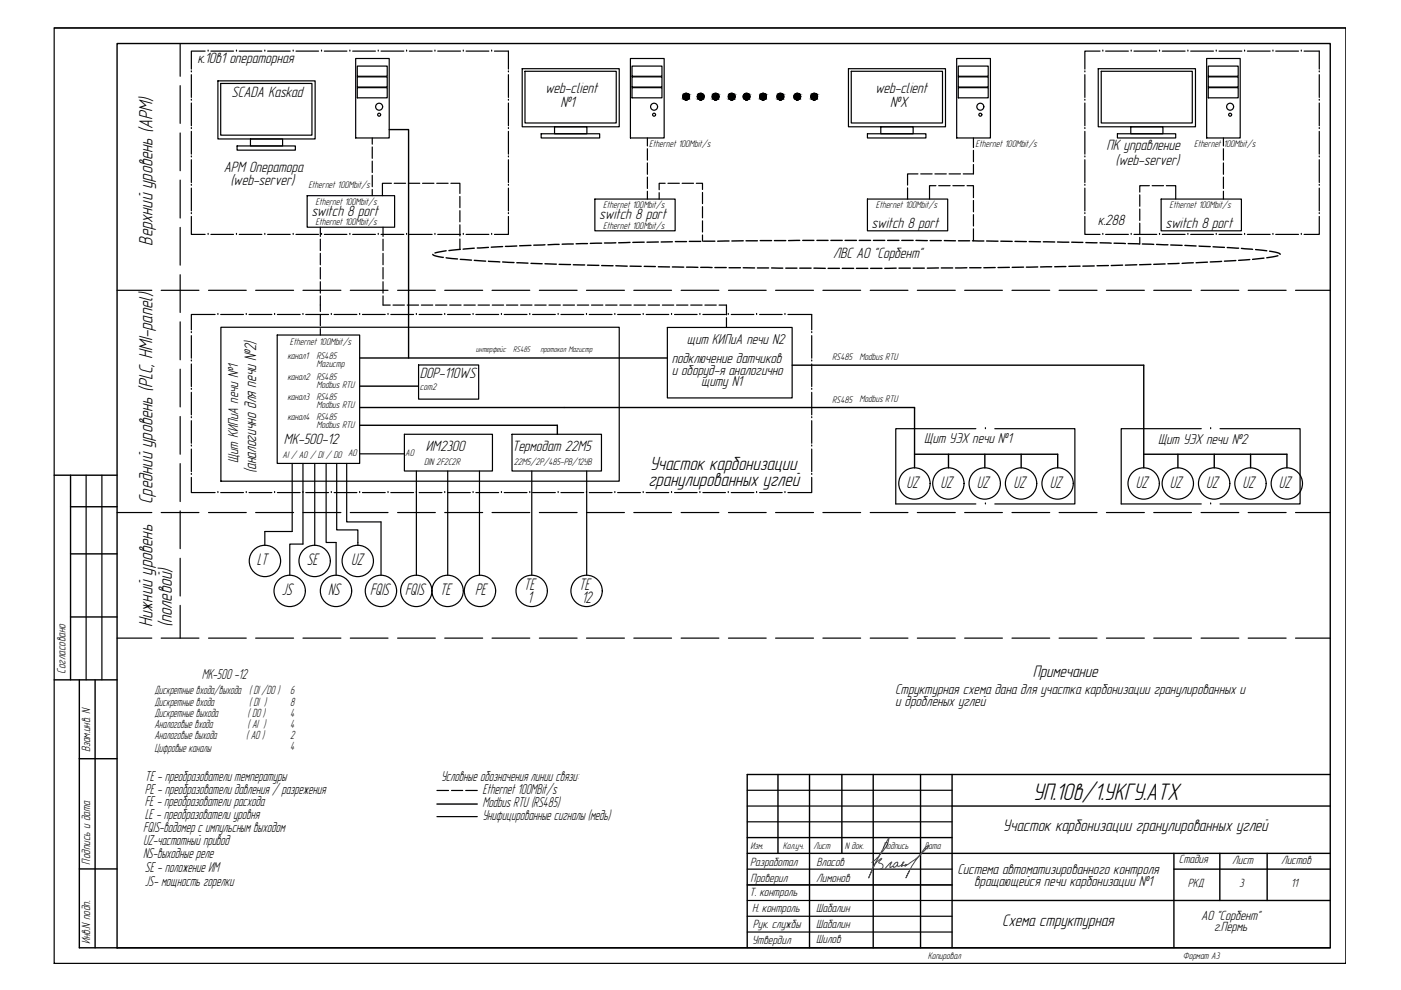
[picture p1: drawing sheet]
<svg xmlns="http://www.w3.org/2000/svg" width="297mm" height="210mm" viewBox="0 0 297 210" stroke-linecap="round" stroke-linejoin="round" font-family="sans-serif">
<!-- layer: 0 -->
<g fill="none" stroke="#000" stroke-width=".25">
<path d="M11.5 5.9h273.8v198.4h-273.8zM11.5 5.9h273.8M46.8 69.4h84.5v32.6h-84.5zM141.5 69.4h26.5v15h-26.5zM69.1 98.3v16.7h2.2M71.4 98.3v14.1h4.5v2.6M73.5 98.3v12.4h7.3M76.3 96.2h9.4M206.9 90.9h-17v15.9h17M208.9 90.9h.1M210.9 90.9h17v15.9h-17M254.7 90.9h-17v15.9h17"/>
<path d="M256.7 90.9h.1M258.7 90.9h16.9v15.9h-16.9M18.3 100.8v43.3M21.6 100.8v43.3M208.9 106.8h.1M256.7 106.8h.1M158.4 167.6h43.5M158.4 174.2h43.5M158.4 170.9h43.5M158.4 197.6h43.5M158.4 194.3h43.5M158.4 187.6h43.5"/>
<path d="M158.4 190.9h43.5M158.4 184.3h43.5"/>
<circle cx="145.5" cy="20.5" r=".7"/>
<circle cx="148.5" cy="20.5" r=".7"/>
<circle cx="151.7" cy="20.5" r=".7"/>
<circle cx="155.1" cy="20.5" r=".7"/>
<circle cx="158.3" cy="20.5" r=".7"/>
<circle cx="161.8" cy="20.5" r=".7"/>
<circle cx="165.4" cy="20.5" r=".7"/>
<circle cx="169" cy="20.5" r=".7"/>
<circle cx="172.6" cy="20.5" r=".7"/>
</g>
<g fill="none" stroke="#000" stroke-width=".3">
<path d="M24.8 9.2h257.2v191.8h-257.2zM82.5 27.5h4.1v48.4M76.3 75.9h65.2M168 77.4h74.5M193.9 86.4v.1M193.9 96.3h30.4M242.5 96.3h30.4M11.5 100.8h13.3M15 100.8v43.3M15 107.4h9.8M15 117.4h9.8M15 130.8h9.8"/>
<path d="M11.5 144.1h13.3M16.8 144.1v56.9h265.2M20.2 144.1v56.9M16.8 160.9h8M158.4 177.6h43.5M164.9 164.2v16.7M171.6 164.2v36.8M178.5 164.2v16.7M185.1 164.2v36.8M195.2 164.2v36.8M201.9 164.2v36.8M201.9 170.9h80.1"/>
<path d="M282 164.2h-123.6v36.7M16.8 184.2h8M158.4 180.9h123.6M201.9 190.9h80.1M248.9 180.9v20M248.9 184.3h33.1M258.6 180.9v10M268.7 180.9v10"/>
</g>
<g fill="none" stroke="#000" stroke-width=".25">
<path d="M38.2 9.2v7M38.2 18.2v8M40.6 15.2h.1M40.6 15.8v4.9M43.5 10.8h-2.9v3.8M44.1 10.8h.1M44.7 10.8h4.8M46.2 17.1h20.6v12.4h-20.6zM46.8 17.7h19.3v11h-19.3zM50.1 10.8h.1M50.7 10.8h4.8M56.1 10.8h.1"/>
<path d="M56.7 10.8h4.8M62.2 10.8h.1M62.8 10.8h4.7M68.2 10.8h.1M68.8 10.8h4.7M74.2 10.8h.1M74.8 10.8h4.8M75.4 12.4h7.1v16.9h-7.1zM75.7 14h6.4v2.2h-6.4zM75.7 16.3h6.4v2.2h-6.4zM75.7 18.6h6.4v2.1h-6.4zM80.2 10.8h.1"/>
<path d="M80.8 10.8h4.8M86.2 10.8h.1M86.8 10.8h4.8M92.2 10.8h.1M92.8 10.8h4.8M98.2 10.8h.1M98.8 10.8h4.8M104.2 10.8h.1M104.8 10.8h3v3.8M107.8 15.2h.1M107.8 15.8v4.9M110.7 14.6h20.6v12.3h-20.6z"/>
<path d="M111.3 15.1h19.4v11h-19.4zM133.7 12.4h7.1v16.9h-7.1zM134 14h6.3v2.2h-6.3zM134 16.3h6.3v2.2h-6.3zM134 18.6h6.3v2.1h-6.3zM179.9 14.6h20.6v12.3h-20.6zM180.5 15.1h19.3v11h-19.3zM202.8 12.4h7.2v16.9h-7.2zM203.2 14h6.3v2.2h-6.3zM203.2 16.3h6.3v2.2h-6.3zM203.2 18.6h6.3v2.1h-6.3zM230 15.2h.1"/>
<path d="M230 15.8v4.9M232.8 14.6h20.7v12.3h-20.7zM233.2 10.8h-3.2v3.8M233.5 15.1h19.3v11h-19.3zM233.8 10.8h.1M234.4 10.8h4.8M239.8 10.8h.1M240.4 10.8h4.9M245.8 10.8h.1M246.4 10.8h4.9M251.9 10.8h.1M252.4 10.8h4.9"/>
<path d="M255.8 12.4h7.1v16.9h-7.1zM256.2 14h6.3v2.2h-6.3zM256.2 16.3h6.3v2.2h-6.3zM256.2 18.6h6.3v2.1h-6.3zM257.9 10.8h.1M258.5 10.8h4.8M263.9 10.8h.1M264.5 10.8h4.8M269.9 10.8h.1M270.5 10.8h4.8M275.9 10.8h.1M276.5 10.8h3.2v3.8"/>
<path d="M279.7 15.2h.1M279.7 15.8v4.9M38.2 28.2v8M38.2 38.2v8M40.6 39.3h.1M40.6 33.3h.1M40.6 27.3h.1M40.6 21.3h.1M40.6 21.8v4.9M40.6 27.9v4.8M40.6 33.9v4.8M40.6 39.9v4.8"/>
<path d="M50.3 30.9h12.3v.9h-12.3zM53.1 29.5h6.8v1.4h-6.8zM78.9 29.3v1.3M78.9 31.2v2.4M78.9 34.2v2.4M78.9 37.2v2.4M83 38.9h-1.9v2.6M83.6 38.9h2.4M86.6 38.9h2.4M89.6 38.9h2.4M92.6 38.9h2.4M95.6 38.9h1.9v2.1"/>
<path d="M107.8 21.3h.1M107.8 27.3h.1M107.8 33.3h.1M107.8 39.3h.1M107.8 21.8v4.9M107.8 27.9v4.8M107.8 33.9v4.8M107.8 39.9v4.8M114.7 28.4h12.4v.9h-12.4zM117.6 26.9h6.8v1.5h-6.8zM137.3 29.3v1.6M137.3 31.5v2.5"/>
<path d="M137.3 34.5v2.5M137.3 37.5v2.5M141 38.9h-1.2v1.3M141.6 38.9h2.4M144.6 38.9h2.4M147.6 38.9h1.3v1.3M183.9 28.4h12.4v.9h-12.4zM186.7 26.9h6.9v1.5h-6.9zM192.4 39.8v2.4M194.6 36.9h-2.2v2.3M195.2 36.9h2.4M198.2 36.9h2.4"/>
<path d="M198.4 39.4h-1.3v2.8M199 39.4h2.4M201.2 36.9h2.4M202 39.4h2.4M205 39.4h1.4v2.5M206.4 29.3v2M206.4 31.9v2.4M206.4 34.9v2h-2.2M230 39.3h.1M230 33.3h.1M230 27.3h.1M230 21.3h.1"/>
<path d="M230 21.8v4.9M230 27.9v4.8M230 33.9v4.8M230 39.9v4.8M236.9 28.4h12.4v.9h-12.4zM239.7 26.9h6.9v1.5h-6.9zM243.7 39.4h-2v1.3M244.3 39.4h2.4M247.3 39.4h2v2.8M259.4 29.3v1.6M259.4 31.5v2.5M259.4 34.5v2.5"/>
<path d="M259.4 37.5v2.5M279.7 21.3h.1M279.7 27.3h.1M279.7 33.3h.1M279.7 39.3h.1M279.7 21.8v4.9M279.7 27.9v4.8M279.7 33.9v4.8M279.7 39.9v4.8M38.2 48.2v8M38.2 58.3v8M40.6 45.9v3.8h2.9"/>
<path d="M40.6 45.3h.1M44.1 49.7h.1M44.7 49.7h4.8M50.1 49.7h.1M50.7 49.7h4.8M56.1 49.7h.1M56.7 49.7h4.8M62.2 49.7h.1M62.8 49.7h4.7M65.1 41.5h18.6v6.7h-18.6zM67.9 48.2v1.9M67.9 50.7v2.4"/>
<path d="M67.9 53.7v2.4M67.9 56.7v2.4M67.9 59.7v2.4M68.2 49.7h.1M68.8 49.7h4.7M74.2 49.7h.1M74.8 49.7h4.8M78.9 40.2v1.3M80.2 49.7h.1M80.8 49.7h4.8M81.2 48.2v1.9M81.2 50.7v2.4"/>
<path d="M81.2 53.7v2.4M81.2 56.7v2.4M81.2 59.7v2.4M86.2 49.7h.1M86.8 49.7h4.8M92.2 49.7h.1M92.8 49.7h4.8M97.5 41.7v2.3M97.5 44.7v2.3M97.5 47.7v2.3M97.5 50.7v2.2M98.2 49.7h.1"/>
<path d="M98.8 49.7h4.8M104.2 49.7h.1M107.8 45.3h.1M107.8 45.9v3.8h-3M126.1 42.2h17v6.7h-17zM137.3 40.6v1.6M139.8 40.9v1.3M148.9 40.8v2.4M148.9 43.8v2.4M148.9 46.8v2.4M148.9 49.8v1.3M183.9 42.2h17v6.7h-17z"/>
<path d="M206.4 42.5v2.4M206.4 45.5v2.4M206.4 48.5v2.6M230 45.9v3.8h3.2M230 45.3h.1M233.8 49.7h.1M234.4 49.7h4.8M239.8 49.7h.1M240.4 49.7h4.9M241.7 41.3v2.4M241.7 44.3v2.4M241.7 47.3v2.4"/>
<path d="M241.7 50.3v1.4M245.8 49.7h.1M246.2 42.2h17v6.7h-17zM246.4 49.7h4.9M251.9 49.7h.1M252.4 49.7h4.9M257.9 49.7h.1M258.5 49.7h4.8M259.4 40.6v1.6M263.9 49.7h.1M264.5 49.7h4.8M269.9 49.7h.1"/>
<path d="M270.5 49.7h4.8M275.9 49.7h.1M279.7 45.3h.1M279.7 45.9v3.8h-3.2M24.8 61.6h7.4M34.2 61.6h8M38.2 68.2v8.1M38.2 78.3v8M40.6 76.5h.1M40.6 70.5h.1M40.6 71.2v4.7M40.6 77.2v4.8"/>
<path d="M44.2 61.6h8M45.6 66.7h-5v3.2M46.2 66.7h.1M46.8 66.7h4.8M52.2 66.7h.1M52.8 66.7h4.8M54.2 61.6h8M58.2 66.7h.1M58.8 71h17.5v27.3h-17.5zM58.8 66.7h4.8M64.2 66.7h.1M64.2 61.6h8.1"/>
<path d="M64.8 66.7h4.9M67.9 62.7v3.3M67.9 66.7v2.3M67.9 69.7v1.3M70.2 66.7h.1M70.8 66.7h4.9M74.3 61.6h8M76.3 66.7h.1M76.8 66.7h4.9M81.2 62.7v2h1.5M82.3 66.7h.1M82.9 66.7h4.8"/>
<path d="M83.3 64.7h2.4M84.3 61.6h8M86.3 64.7h2.4M88.3 66.7h.1M88.7 77.4h12.8v7.2h-12.8zM88.9 66.7h4.8M89.3 64.7h2.5M92.3 64.7h2.5M94.3 66.7h.1M94.3 61.6h8M94.9 66.7h4.8M95.3 64.7h2.5"/>
<path d="M98.4 64.7h2.4M100.3 66.7h.1M100.9 66.7h4.8M101.4 64.7h2.4M104.3 61.6h8M104.4 64.7h2.4M106.3 66.7h.1M106.9 66.7h4.8M107.4 64.7h2.4M110.4 64.7h2.4M112.3 66.7h.1M112.9 66.7h4.8"/>
<path d="M113.4 64.7h2.4M114.4 61.6h8M116.4 64.7h2.4M118.3 66.7h.1M118.9 66.7h4.9M119.4 64.7h2.4M122.4 64.7h2.4M124.3 66.7h.1M124.3 61.6h8.1M124.9 66.7h4.9M125.4 64.7h2.4M128.4 64.7h2.4"/>
<path d="M130.4 66.7h.1M131 66.7h4.8M131.4 64.7h2.4M134.4 61.6h8M134.4 64.7h2.4M136.4 66.7h.1M137 66.7h4.8M137.4 64.7h2.4M140.4 64.7h2.4M142.4 66.7h.1M143 66.7h4.8M143.4 64.7h2.5"/>
<path d="M144.4 61.6h8M146.4 64.7h2.5M148.4 66.7h.1M149 66.7h4.8M149.5 64.7h2.4M152.5 64.7h1.5v2.1M154 67.4v2M154.4 66.7h.1M154.4 61.6h8M155 66.7h4.8M160.4 66.7h.1M161.1 66.7h4.7"/>
<path d="M164.4 61.6h8.1M166.4 66.7h.1M167.1 66.7h5v3.2M172.1 70.5h.1M172.1 76.5h.1M172.1 71.2v4.7M172.1 77.2v4.8M174.5 61.6h8M184.5 61.6h8M194.5 61.6h8M204.5 61.6h8M214.6 61.6h8"/>
<path d="M224.6 61.6h8M234.6 61.6h8M244.6 61.6h8M254.6 61.6h8.1M264.6 61.6h8.1M274.7 61.6h7.3M38.2 88.3v8M38.2 98.3v8M40.6 94.6h.1M40.6 88.6h.1M40.6 82.6h.1M40.6 83.2v4.8"/>
<path d="M40.6 89.2v4.8M40.6 95.2v4.8M61.9 98.3v14.4h-5.8v3M64.2 98.3v17.1h-2.8v6.6M66.7 98.3v17.4M85.7 92.1h18.7v7.8h-18.7zM88.3 99.9v22.1M94.9 99.9v22.1M101.7 99.9v22.1M108.6 92.1h18.9v7.8h-18.9zM112.7 99.9v22.1M124.4 99.9v22.1"/>
<path d="M172.1 82.6h.1M172.1 88.6h.1M172.1 94.6h.1M172.1 83.2v4.8M172.1 89.2v4.8M172.1 95.2v4.8M24.8 108.7h7.4M34.2 108.7h8M38.2 108.3v8M38.2 118.4v8M40.6 101.2v3.2h5M40.6 100.6h.1"/>
<path d="M44.2 108.7h8M46.2 104.4h.1M46.8 104.4h4.8M52.2 104.4h.1M52.8 104.4h4.8M54.2 108.7h8M58.2 104.4h.1M58.8 104.4h4.8M64.2 104.4h.1M64.2 108.7h8.1M64.8 104.4h4.9M70.2 104.4h.1"/>
<path d="M70.8 104.4h4.9M71.3 115v7M74.3 108.7h8M75.9 115v.7M76.3 104.4h.1M76.8 104.4h4.9M80.8 110.7v11.3M82.3 104.4h.1M82.9 104.4h4.8M84.3 108.7h8M88.3 104.4h.1M88.9 104.4h4.8"/>
<path d="M94.3 104.4h.1M94.3 108.7h8M94.9 104.4h4.8M100.3 104.4h.1M100.9 104.4h4.8M104.3 108.7h8M106.3 104.4h.1M106.9 104.4h4.8M112.3 104.4h.1M112.9 104.4h4.8M114.4 108.7h8M118.3 104.4h.1"/>
<path d="M118.9 104.4h4.9M124.3 104.4h.1M124.3 108.7h8.1M124.9 104.4h4.9M130.4 104.4h.1M131 104.4h4.8M134.4 108.7h8M136.4 104.4h.1M137 104.4h4.8M142.4 104.4h.1M143 104.4h4.8M144.4 108.7h8"/>
<path d="M148.4 104.4h.1M149 104.4h4.8M154.4 104.4h.1M154.4 108.7h8M155 104.4h4.8M160.4 104.4h.1M161.1 104.4h4.7M164.4 108.7h8.1M166.4 104.4h.1M172.1 100.6h.1M172.1 101.2v3.2h-5M174.5 108.7h8"/>
<path d="M184.5 108.7h8M194.5 108.7h8M204.5 108.7h8M214.6 108.7h8M224.6 108.7h8M234.6 108.7h8M244.6 108.7h8M254.6 108.7h8.1M264.6 108.7h8.1M274.7 108.7h7.3M24.8 135.3h7.4M34.2 135.3h8"/>
<path d="M38.2 128.4v6.9M44.2 135.3h8M54.2 135.3h8M64.2 135.3h8.1M74.3 135.3h8M84.3 135.3h8M94.3 135.3h8M104.3 135.3h8M114.4 135.3h8M124.3 135.3h8.1M134.4 135.3h8M144.4 135.3h8"/>
<path d="M154.4 135.3h8M164.4 135.3h8.1M174.5 135.3h8M184.5 135.3h8M194.5 135.3h8M204.5 135.3h8M214.6 135.3h8M224.6 135.3h8M234.6 135.3h8M244.6 135.3h8M254.6 135.3h8.1M264.6 135.3h8.1"/>
<path d="M274.7 135.3h7.3M92.6 167.6h2.5M92.6 173.1h8.6M95.7 167.6h2.4M98.7 167.6h2.5"/>
<circle cx="80.4" cy="22.6" r=".74"/>
<circle cx="80.4" cy="24.3" r=".32"/>
<circle cx="138.7" cy="22.6" r=".74"/>
<circle cx="138.7" cy="24.3" r=".32"/>
<circle cx="207.8" cy="22.6" r=".74"/>
<circle cx="207.8" cy="24.3" r=".32"/>
<circle cx="260.8" cy="22.6" r=".74"/>
<circle cx="260.8" cy="24.3" r=".32"/>
<circle cx="56.2" cy="118.9" r="3.3"/>
<circle cx="66.7" cy="118.9" r="3.3"/>
<circle cx="75.9" cy="118.9" r="3.3"/>
<circle cx="193.9" cy="102.5" r="3.3"/>
<circle cx="201.1" cy="102.5" r="3.3"/>
<circle cx="208.8" cy="102.5" r="3.3"/>
<circle cx="216.5" cy="102.5" r="3.3"/>
<circle cx="224.2" cy="102.5" r="3.3"/>
<circle cx="242.5" cy="102.5" r="3.3"/>
<circle cx="249.7" cy="102.5" r="3.3"/>
<circle cx="257.4" cy="102.5" r="3.3"/>
<circle cx="265.1" cy="102.5" r="3.3"/>
<circle cx="272.8" cy="102.5" r="3.3"/>
<circle cx="61.4" cy="125.3" r="3.3"/>
<circle cx="71.2" cy="125.3" r="3.3"/>
<circle cx="80.8" cy="125.3" r="3.3"/>
<circle cx="88.3" cy="125.3" r="3.3"/>
<circle cx="94.9" cy="125.3" r="3.3"/>
<circle cx="101.8" cy="125.3" r="3.3"/>
<circle cx="112.7" cy="125.3" r="3.3"/>
<circle cx="124.4" cy="125.3" r="3.3"/>
</g>
<g fill="none" stroke="#000" stroke-width=".3">
<path d="M91.8 53.9l.7 .4 1.5 .3M94.6 54.7l2.4 .2M94.6 53.2l-2.4 .4M97.6 55l2.4 .2M97.6 52.9l-2.4 .2M100.6 55.2l2.4 .2M100.6 52.6l-2.4 .2M103.6 55.4l2.4 .1M103.6 52.5l-2.4 .1M106.6 55.5l2.4 .2M106.6 52.3l-2.4 .1M109.6 55.7l2.3 .1"/>
<path d="M109.6 52.2h-2.4M112.6 52l-2.4 .1M112.6 55.8l2.3 .1M115.5 55.9l2.5 .1M115.5 51.9l-2.3 .1M118.5 56l2.5 .1M118.5 51.8l-2.3 .1M121.6 56.1l2.4 .1M121.6 51.7l-2.4 .1M124.6 56.2l2.4 .1M124.6 51.6l-2.5 .1M127.6 56.3h2.4"/>
<path d="M127.6 51.6h-2.4M130.6 56.3l2.4 .1M130.6 51.5h-2.4M133.6 51.4l-2.4 .1M133.6 56.4l2.3 .1M136.6 51.4h-2.4M136.6 56.5h2.4M139.6 51.3l-2.4 .1M139.6 56.6h2.4M142.6 56.6h2.4M142.6 51.3h-2.4M143.2 51.2h2.4"/>
<path d="M145.6 56.6l2.4 .1M146.1 51.2h2.5M148.6 56.7h2.4M149.2 51.1h2.4M151.6 56.7h2.4M154.6 51.1h-2.4M154.6 56.8h2.4M157.6 51.1h-2.4M157.6 56.8h2.4M158.2 51.1h2.4M160.6 56.8h2.4M161.2 51h2.4"/>
<path d="M163.6 56.8l2.4 .1M164.2 51h2.4M166.6 56.9h2.4M169.6 51h-2.4M169.6 56.9h2.4M170.2 51h2.4M172.6 56.9h2.4M173.2 51h2.4M175.6 56.9h2.4M176.2 51h2.4M178.6 56.9h2.4M179.2 51h2.4"/>
<path d="M181.6 56.9h2.4M182.2 51h2.4M184.6 56.9h2.4M185.2 51h2.4M188.2 51h2.4M190 56.9h-2.4M190.6 56.9h2.4M191.2 51h2.4M193.6 56.9h2.4M194.2 51h2.4M197.2 51h2.4M199 56.8l-2.4 .1"/>
<path d="M199.6 56.8h2.4M200.2 51l2.4 .1M203.2 51.1h2.4M205 56.8h-2.4M205.6 56.8h2.4M206.2 51.1h2.4M209.2 51.1h2.4M211 56.7l-2.4 .1M212.2 51.1l2.4 .1M214 56.7h-2.4M215.2 51.2h2.4M217 56.6l-2.4 .1"/>
<path d="M218.2 51.2l2.4 .1M220 56.6h-2.4M221.2 51.3h2.4M223 56.6h-2.4M224.2 51.3l2.4 .1M226 56.5l-2.4 .1M227.2 51.4h2.4M229 56.4l-2.4 .1M230.2 51.4l2.4 .1M232 56.4h-2.4M233.2 51.5l2.4 .1M235 56.3h-2.4"/>
<path d="M236.2 51.6h2.4M238 56.2l-2.4 .1M239.2 51.6l2.4 .1M241 56.1l-2.4 .1M242.2 51.7l2.4 .1M244 56l-2.4 .1M245.2 51.8l2.4 .1M247 56h-2.4M248.2 51.9l2.4 .1M250 55.8l-2.4 .1M251.2 52l2.4 .2M253 55.7l-2.4 .1"/>
<path d="M254.2 52.2l2.4 .1M256 55.6l-2.4 .1M257.2 52.3l2.4 .2M259 55.4l-2.4 .1M260.2 52.5l2.4 .1M262 55.2l-2.4 .2M263.2 52.7l2.4 .2M265 55l-2.4 .2M266.2 52.9l2.4 .3M268 54.7l-2.4 .3M269.2 53.3l1.2 .2a.98 .98 0 0 1 1 .4M270.9 54.2l-2.3 .5"/>
<path d="M242.5 77.4v21.8M76.3 81.9h12.4M76.3 90.2h41.9v1.9M76.3 86.4h117.6M193.9 86.5v12.7M201.1 96.3v2.9M208.8 96.3v2.9M216.5 96.3v2.9M224.3 96.3v2.9M249.7 96.3v2.9M257.4 96.3v2.9M265.1 96.3v2.9"/>
<path d="M272.9 96.3v2.9M92.6 170.5h8.6"/>
</g>
<!-- layer: 0 -->
<g fill="#000" stroke="#000" stroke-width=".21">
<path d="M145.4 19.8h.3zM145.3 19.8h.4z"/>
<path d="M145.3 19.8l.5 .1zM145.2 19.9h.6z"/>
<path d="M145.2 19.9h.7zM145.2 19.9h.7h-.8z"/>
<path d="M145.1 19.9l.9 .1zM145 20h1z"/>
<path d="M148.5 19.8h.3zM148.4 19.8h.4z"/>
<path d="M148.4 19.8l.5 .1zM148.3 19.9h.6z"/>
<path d="M148.3 19.9h.7zM148.1 19.9h.9z"/>
<path d="M148.1 19.9l1 .1zM148.1 19.9l1 .1h-1z"/>
<path d="M151.7 19.8h.2zM151.5 19.8h.4z"/>
<path d="M151.5 19.8l.5 .1zM151.4 19.9h.6z"/>
<path d="M151.4 19.9h.8zM151.3 19.9h.9z"/>
<path d="M151.3 19.9l.9 .1zM151.2 20h1z"/>
<path d="M155.1 19.8h.2zM155 19.8h.3z"/>
<path d="M155 19.8l.5 .1zM154.8 19.9h.7z"/>
<path d="M154.8 19.9h.7zM154.7 19.9h.8z"/>
<path d="M154.7 19.9l1 .1zM154.7 19.9l1 .1h-1.1z"/>
<path d="M158.2 19.8h.3zM158.1 19.8h.4z"/>
<path d="M158.1 19.8l.5 .1zM158 19.9h.6z"/>
<path d="M158 19.9h.7zM157.9 19.9h.8z"/>
<path d="M157.9 19.9l.9 .1zM157.9 19.9l.9 .1h-1z"/>
<path d="M161.7 19.8h.3zM161.6 19.8h.4z"/>
<path d="M161.6 19.8l.5 .1zM161.5 19.9h.6z"/>
<path d="M161.5 19.9h.7zM161.4 19.9h.8z"/>
<path d="M161.4 19.9l.9 .1zM161.3 20h1z"/>
<path d="M165.4 19.8h.3zM165.3 19.8h.4z"/>
<path d="M165.3 19.8l.5 .1zM165.2 19.9h.6z"/>
<path d="M165.2 19.9h.7zM165 19.9h.9z"/>
<path d="M165 19.9l1 .1zM165 19.9l1 .1h-1.1z"/>
<path d="M169 19.8h.2zM168.8 19.8h.4z"/>
<path d="M168.8 19.8l.5 .1zM168.8 19.9h.5z"/>
<path d="M168.8 19.9h.7zM168.6 19.9h.9z"/>
<path d="M168.6 19.9l1 .1zM168.6 19.9l1 .1h-1.1z"/>
<path d="M172.6 19.8h.2zM172.4 19.8h.4z"/>
<path d="M172.4 19.8l.5 .1zM172.3 19.9h.6z"/>
<path d="M172.3 19.9h.8zM172.2 19.9h.9z"/>
<path d="M172.2 19.9l1 .1zM172.1 20h1.1z"/>
<path d="M145.3 21.2h.4zM145.3 21.2h.3z"/>
<path d="M145.2 21.1h.6zM145.2 21.1l.5 .1z"/>
<path d="M145.1 21h.8zM145.1 21l.7 .1z"/>
<path d="M145 20l1.1 .1zM145 20l1.1 .1h-1.2z"/>
<path d="M145 21h1zM145 21h.9z"/>
<path d="M144.9 20.1l1.2 .1v-.1zM144.9 20.1l1.2 .1h-1.3z"/>
<path d="M144.9 20.9h1.2zM144.9 20.9l1.1 .1z"/>
<path d="M144.8 20.2l1.4 .2-.1-.2zM144.8 20.2l1.4 .2h-1.4z"/>
<path d="M144.8 20.7l1.3 .2v-.2zM144.8 20.7l1.3 .2h-1.2z"/>
<path d="M144.8 20.4l1.4 .1v-.1zM144.8 20.4l1.4 .1h-1.4z"/>
<path d="M144.8 20.5l1.4 .1v-.1zM144.8 20.5l1.4 .1h-1.4z"/>
<path d="M144.8 20.6l1.3 .1 .1-.1zM144.8 20.6l1.3 .1h-1.3z"/>
<path d="M148.4 21.2h.4zM148.4 21.2h.2z"/>
<path d="M148.3 21.1h.6zM148.3 21.1l.5 .1z"/>
<path d="M148.1 21h.9zM148.1 21l.8 .1z"/>
<path d="M148.1 20l1.1 .1zM148 20.1h1.2z"/>
<path d="M148.1 21h1zM148.1 21h.9z"/>
<path d="M148 20.1l1.2 .1v-.1zM148 20.1l1.2 .1h-1.3z"/>
<path d="M148 20.9h1.2zM148 20.9l1.1 .1z"/>
<path d="M147.9 20.2l1.3 .2v-.2zM147.9 20.2l1.3 .2h-1.3z"/>
<path d="M147.9 20.4l1.4 .1-.1-.1zM147.9 20.4l1.4 .1h-1.5z"/>
<path d="M147.9 20.6l1.3 .1v-.1zM147.9 20.6l1.3 .1h-1.3z"/>
<path d="M147.9 20.7l1.3 .2v-.2zM147.9 20.7l1.3 .2h-1.2z"/>
<path d="M147.8 20.5l1.4 .1 .1-.1zM147.8 20.5l1.4 .1h-1.3z"/>
<path d="M151.5 21.2h.4zM151.5 21.2h.3z"/>
<path d="M151.4 21.1h.6zM151.4 21.1l.5 .1z"/>
<path d="M151.3 21h.9zM151.3 21l.7 .1z"/>
<path d="M151.2 20l1.1 .1zM151.2 20l1.1 .1z"/>
<path d="M151.2 21h1zM151.2 21h1z"/>
<path d="M151.1 20.1l1.3 .1-.1-.1zM151.1 20.1l1.3 .1h-1.3z"/>
<path d="M151.1 20.9h1.2zM151.1 20.9l1.1 .1z"/>
<path d="M151.1 20.2l1.3 .2v-.2zM151.1 20.2l1.3 .2h-1.4z"/>
<path d="M151.1 20.7l1.2 .2 .1-.2zM151.1 20.7l1.2 .2h-1.2z"/>
<path d="M151 20.4l1.4 .1v-.1zM151 20.4l1.4 .1h-1.4z"/>
<path d="M151 20.5l1.4 .1v-.1zM151 20.5l1.4 .1h-1.4z"/>
<path d="M151 20.6l1.4 .1v-.1zM151 20.6l1.4 .1h-1.3z"/>
<path d="M155 21.2h.3zM155 21.2h.2z"/>
<path d="M154.8 21.1h.7zM154.8 21.1l.5 .1z"/>
<path d="M154.7 21h.8zM154.7 21l.8 .1z"/>
<path d="M154.6 20l1.1 .1zM154.5 20.1h1.2z"/>
<path d="M154.6 21h1.1zM154.6 21h.9z"/>
<path d="M154.5 20.1l1.3 .1-.1-.1zM154.5 20.1l1.3 .1h-1.3z"/>
<path d="M154.5 20.9h1.2zM154.5 20.9l1.2 .1z"/>
<path d="M154.5 20.2l1.3 .2v-.2zM154.5 20.2l1.3 .2h-1.4z"/>
<path d="M154.5 20.7l1.2 .2 .1-.2zM154.5 20.7l1.2 .2h-1.2z"/>
<path d="M154.4 20.4l1.4 .1v-.1zM154.4 20.4l1.4 .1h-1.4z"/>
<path d="M154.4 20.5l1.4 .1v-.1zM154.4 20.5l1.4 .1h-1.4z"/>
<path d="M154.4 20.6l1.4 .1v-.1zM154.4 20.6l1.4 .1h-1.3z"/>
<path d="M158.1 21.2h.4zM158.1 21.2h.2z"/>
<path d="M158 21.1h.6zM158 21.1l.5 .1z"/>
<path d="M157.9 21h.8zM157.9 21l.7 .1z"/>
<path d="M157.8 20l1.1 .1zM157.7 20.1h1.2z"/>
<path d="M157.8 21h1zM157.8 21h.9z"/>
<path d="M157.7 20.1l1.2 .1v-.1zM157.7 20.1l1.2 .1h-1.3z"/>
<path d="M157.7 20.9h1.2zM157.7 20.9l1.1 .1z"/>
<path d="M157.6 20.2l1.4 .2-.1-.2zM157.6 20.2l1.4 .2h-1.4z"/>
<path d="M157.6 20.7l1.3 .2v-.2zM157.6 20.7l1.3 .2h-1.2z"/>
<path d="M157.6 20.4l1.4 .1v-.1zM157.6 20.4l1.4 .1h-1.4z"/>
<path d="M157.6 20.5l1.4 .1v-.1zM157.6 20.5l1.4 .1h-1.4z"/>
<path d="M157.6 20.6l1.3 .1 .1-.1zM157.6 20.6l1.3 .1h-1.3z"/>
<path d="M161.6 21.2h.4zM161.6 21.2h.3z"/>
<path d="M161.5 21.1h.6zM161.5 21.1l.5 .1z"/>
<path d="M161.4 21h.8zM161.4 21l.7 .1z"/>
<path d="M161.3 20l1.1 .1zM161.3 20l1.1 .1h-1.2z"/>
<path d="M161.3 21h1zM161.3 21h.9z"/>
<path d="M161.2 20.1l1.2 .1v-.1zM161.2 20.1l1.2 .1h-1.3z"/>
<path d="M161.2 20.9h1.2zM161.2 20.9l1.1 .1z"/>
<path d="M161.1 20.2l1.4 .2-.1-.2zM161.1 20.2l1.4 .2h-1.4z"/>
<path d="M161.1 20.7l1.3 .2v-.2zM161.1 20.7l1.3 .2h-1.2z"/>
<path d="M161.1 20.4l1.4 .1v-.1zM161.1 20.4l1.4 .1h-1.4z"/>
<path d="M161.1 20.5l1.4 .1v-.1zM161.1 20.5l1.4 .1h-1.4z"/>
<path d="M161.1 20.6l1.3 .1 .1-.1zM161.1 20.6l1.3 .1h-1.3z"/>
<path d="M165.3 21.2h.4zM165.3 21.2h.2z"/>
<path d="M165.2 21.1h.6zM165.2 21.1l.5 .1z"/>
<path d="M165 21h.9zM165 21l.8 .1z"/>
<path d="M164.9 20l1.1 .1zM164.9 20.1h1.1z"/>
<path d="M164.9 21h1.1zM164.9 21h1z"/>
<path d="M164.9 20.1l1.2 .1-.1-.1zM164.9 20.1l1.2 .1h-1.3z"/>
<path d="M164.9 20.9h1.1zM164.9 20.9l1.1 .1z"/>
<path d="M164.8 20.2l1.4 .2-.1-.2zM164.8 20.2l1.4 .2h-1.4z"/>
<path d="M164.8 20.7l1.2 .2 .1-.2zM164.8 20.7l1.2 .2h-1.1z"/>
<path d="M164.8 20.4l1.4 .1v-.1zM164.8 20.4l1.4 .1h-1.4z"/>
<path d="M164.8 20.5l1.4 .1v-.1zM164.8 20.5l1.4 .1h-1.4z"/>
<path d="M164.8 20.6l1.3 .1 .1-.1zM164.8 20.6l1.3 .1h-1.3z"/>
<path d="M168.8 21.2h.4zM168.8 21.2h.3z"/>
<path d="M168.8 21.1h.5zM168.8 21.1l.4 .1z"/>
<path d="M168.6 21h.9zM168.6 21l.7 .1z"/>
<path d="M168.5 20l1.1 .1zM168.5 20.1h1.1z"/>
<path d="M168.5 21h1.1zM168.5 21h1z"/>
<path d="M168.5 20.1l1.2 .1-.1-.1zM168.5 20.1l1.2 .1h-1.3z"/>
<path d="M168.5 20.9h1.1zM168.5 20.9l1.1 .1z"/>
<path d="M168.4 20.2l1.3 .2v-.2zM168.4 20.2l1.3 .2h-1.3z"/>
<path d="M168.4 20.7l1.2 .2 .1-.2zM168.4 20.7l1.2 .2h-1.1z"/>
<path d="M168.4 20.4l1.4 .1-.1-.1zM168.4 20.4l1.4 .1h-1.5z"/>
<path d="M168.4 20.6l1.3 .1v-.1zM168.4 20.6l1.3 .1h-1.3z"/>
<path d="M168.3 20.5l1.4 .1 .1-.1zM168.3 20.5l1.4 .1h-1.3z"/>
<path d="M172.4 21.2h.4zM172.4 21.2h.3z"/>
<path d="M172.3 21.1h.6zM172.3 21.1l.5 .1z"/>
<path d="M172.2 21h.9zM172.2 21l.7 .1z"/>
<path d="M172.1 20l1.1 .1zM172.1 20l1.1 .1z"/>
<path d="M172.1 21h1.1zM172.1 21h1z"/>
<path d="M172.1 20.1l1.2 .1-.1-.1zM172.1 20.1l1.2 .1h-1.3z"/>
<path d="M172.1 20.9h1.1zM172.1 20.9l1.1 .1z"/>
<path d="M172 20.2l1.3 .2v-.2zM172 20.2l1.3 .2h-1.4z"/>
<path d="M172 20.7l1.2 .2 .1-.2zM172 20.7l1.2 .2h-1.1z"/>
<path d="M171.9 20.4l1.4 .1v-.1zM171.9 20.4l1.4 .1h-1.4z"/>
<path d="M171.9 20.5l1.4 .1v-.1zM171.9 20.5l1.4 .1h-1.4z"/>
<path d="M171.9 20.6l1.4 .1v-.1zM171.9 20.6l1.4 .1h-1.3z"/>
</g>
<path d="M184.8 182.9a9 9 0 0 0 3.7-5.1l-.1-.1-2.7 5-1.5 3.4v-.1a11 11 0 0 1 2-3.6l.8-.4-.5 .5a.26 .26 0 0 0-.2 .4 .26 .26 0 0 0 .3 .1 .62 .62 0 0 1 .6 .7 .62 .62 0 0 1-.7 .6M189.5 183.4l.3-.4 .4-.2a.73 .73 0 0 1-.8 1v-.2h-.1l-.6 .3v-.4l.3-.7-1.3 1.3M190.3 183.4a.25 .25 0 0 0 .1 .3 .25 .25 0 0 0 .3-.1l.4-.1 .6-.7h-.1l-.5 .9 .6-.2M191.7 183.5l.4-.1v-.1l-.2 .2 .1 .1 2.4-1.7 2.3-2.3 .2-.3-.8 .4-2 2.8-.8 1.2-1.2 2.4 .7-1.4" fill="none" stroke="#2e00b8" stroke-width=".21"/>
<text font-size="5.2" x="219" y="169.7">УП.10в/1.УКГУ.АТХ</text>
<g font-size="4.2">
<text x="32.4" y="52.1" transform="rotate(-90 32.4 52.1)">Верхний уровень (АРМ)</text>
<text x="137.8" y="99.7">Участок карбонизации</text>
<text x="32.4" y="106.8" transform="rotate(-90 32.4 106.8)">Средний уровень (PLC, HMI-panel)</text>
<text x="137.5" y="103">гранулированных углей</text>
<text x="32.4" y="132.9" transform="rotate(-90 32.4 132.9)">Нижний уровень</text>
<text x="36.4" y="132.9" transform="rotate(-90 36.4 132.9)">(полевой)</text>
</g>
<g font-size="3.7">
<text x="54.3" y="100.3" transform="rotate(-90 54.3 100.3)">(аналогично для печи №2)</text>
<text x="192.2" y="103.5">UZ</text>
<text x="199.4" y="103.5">UZ</text>
<text x="207.1" y="103.5">UZ</text>
<text x="214.9" y="103.5">UZ</text>
<text x="222.6" y="103.5">UZ</text>
<text x="240.8" y="103.5">UZ</text>
<text x="248" y="103.5">UZ</text>
<text x="255.7" y="103.5">UZ</text>
<text x="263.5" y="103.5">UZ</text>
<text x="271.2" y="103.5">UZ</text>
<text x="54.5" y="119.9">LT</text>
<text x="65" y="119.9">SE</text>
<text x="74.5" y="119.9">UZ</text>
<text x="111.1" y="125.1">TЕ</text>
<text x="122.7" y="125.1">TЕ</text>
<text x="59.7" y="126.2">JS</text>
<text x="69.6" y="126.2">NS</text>
<text x="78.5" y="126.2">FQIS</text>
<text x="85.9" y="126.2">FQIS</text>
<text x="93.2" y="126.2">TЕ</text>
<text x="100.7" y="126.2">PЕ</text>
<text x="111.8" y="127.9">1</text>
<text x="123.3" y="127.9">12</text>
<text x="219" y="143.6">Примечание</text>
<text x="212.7" y="176.3">Участок карбонизации гранулированных углей</text>
<text x="212.5" y="196.4">Схема структурная</text>
</g>
<g font-size="3.3">
<text x="41.8" y="13.4">к.10в1 операторная</text>
<text x="49.1" y="20.5">SCADA Kaskad</text>
<text x="115.6" y="19.7">web-client</text>
<text x="118.8" y="22.6">№1</text>
<text x="185.5" y="19.7">web-client</text>
<text x="188.7" y="22.6">№X</text>
<text x="234.6" y="31.9">ПК управление</text>
<text x="236.5" y="34.9">(web-server)</text>
<text x="47.5" y="36.4">АРМ Оператора</text>
<text x="48.9" y="39.2">(web-server)</text>
<text x="66" y="45.8">switch 8 port</text>
<text x="127.1" y="46.5">switch 8 port</text>
<text x="232.8" y="47.7">к.288</text>
<text x="184.8" y="48.3">switch 8 port</text>
<text x="247.1" y="48.3">switch 8 port</text>
<text x="176.6" y="54.6">ЛВС АО &quot;Сорбент&quot;</text>
<text x="89" y="80.2">DOP-110WS</text>
<text x="60.2" y="94.2">МК-500-12</text>
<text x="90.3" y="95.7">ИМ2300</text>
<text x="108.6" y="95.7">Термодат 22М5</text>
</g>
<g font-size="3.1">
<text x="142.4" y="77">подключение датчиков</text>
<text x="145.6" y="73">щит КИПиА печи N2</text>
<text x="142.4" y="79.4">и оборуд-я аналогично</text>
<text x="148.7" y="81.8">щиту N1</text>
<text x="196" y="93.9">Щит УЭХ печи №1</text>
<text x="245.5" y="94.1">Щит УЭХ печи №2</text>
<text x="50.5" y="98.2" transform="rotate(-90 50.5 98.2)">Щит КИПиА печи №1</text>
<text x="42.8" y="144.1">МК-500 -12</text>
<text x="189.8" y="147.1">Структурная схема дана для участка карбонизации гранулированных и</text>
<text x="189.8" y="149.6">и дробленых углей</text>
<text x="30.7" y="165.6">TЕ - преобразователи температуры</text>
<text x="93.5" y="165.6">Условные обозначения линии связи:</text>
<text x="30.7" y="168.3">РE - преобразователи давления / разрежения</text>
<text x="30.7" y="170.9">FЕ - преобразователи расхода</text>
<text x="30.7" y="173.6">LЕ - преобразователи уровня</text>
<text x="102.3" y="168.3">Ethernet 100MBit/s</text>
<text x="102.3" y="171.2">Modbus RTU (RS485)</text>
<text x="102.3" y="173.8">Унифицированные сигналы (медь)</text>
<text x="30.3" y="176.4">FQIS-водомер с импульсным выходом</text>
<text x="30.3" y="179.1">UZ-частотный привод</text>
<text x="30.3" y="181.8">NS-выходные реле</text>
<text x="30.7" y="184.8">SE - положение ИМ</text>
<text x="203" y="185.3">Система автоматизированного контроля</text>
<text x="30.7" y="187.9">JS- мощность горелки</text>
<text x="206.6" y="187.8">вращающейся печи карбонизации №1</text>
</g>
<g font-size="2.9">
<text x="254.6" y="195.2">АО &quot;Сорбент&quot;</text>
<text x="257.4" y="197.4">г.Пермь</text>
</g>
<g font-size="2.6">
<text x="13.9" y="142.8" transform="rotate(-90 13.9 142.8)">Согласовано</text>
<text x="32.7" y="149.6">Дискретные входа</text>
<text x="32.7" y="147.2">Дискретные входа/выхода ( DI /DO )</text>
<text x="52.8" y="149.6">( DI )</text>
<text x="61.5" y="149.6">8</text>
<text x="61.5" y="147.2">6</text>
<text x="32.7" y="152">Дискретные выхода</text>
<text x="32.7" y="154.3">Аналоговые входа</text>
<text x="52.5" y="152">( DO )</text>
<text x="52.5" y="154.3">( AI )</text>
<text x="61.5" y="152">4</text>
<text x="61.5" y="154.3">4</text>
<text x="19.1" y="159.5" transform="rotate(-90 19.1 159.5)">Взам.инв. N</text>
<text x="32.7" y="156.7">Аналоговые выхода</text>
<text x="32.7" y="159.3">Цифровые каналы</text>
<text x="52.2" y="156.7">( АО )</text>
<text x="61.5" y="156.7">2</text>
<text x="61.5" y="159">4</text>
<text x="19.1" y="183.3" transform="rotate(-90 19.1 183.3)">Подпись и дата</text>
<text x="159.1" y="183.6">Разработал</text>
<text x="173.1" y="183.6">Власов</text>
<text x="250" y="183">Стадия</text>
<text x="261.3" y="183.2">Лист</text>
<text x="271.6" y="183.2">Листов</text>
<text x="158.9" y="190.1">Т. контроль</text>
<text x="159.1" y="186.9">Проверил</text>
<text x="173.1" y="186.9">Лимонов</text>
<text x="251.8" y="188">РКД</text>
<text x="262.7" y="188">3</text>
<text x="273.7" y="188">11</text>
<text x="159.4" y="193.4">Н. контроль</text>
<text x="159.6" y="196.8">Рук. службы</text>
<text x="173.1" y="193.3">Шабалин</text>
<text x="173.1" y="196.7">Шабалин</text>
<text x="19.1" y="200.2" transform="rotate(-90 19.1 200.2)">Инв.N подп.</text>
<text x="159.5" y="200.1">Утвердил</text>
<text x="173.1" y="200">Шилов</text>
</g>
<g font-size="2.1">
<text x="137.6" y="31.2">Ethernet 100Mbit/s</text>
<text x="206.9" y="31.2">Ethernet 100Mbit/s</text>
<text x="253.2" y="31.2">Ethernet 100Mbit/s</text>
<text x="65.4" y="39.8">Ethernet 100Mbit/s</text>
<text x="66.9" y="43.4">Ethernet 100Mbit/s</text>
<text x="66.9" y="47.7">Ethernet 100Mbit/s</text>
<text x="127.9" y="44.1">Ethernet 100Mbit/s</text>
<text x="185.7" y="44.1">Ethernet 100Mbit/s</text>
<text x="248" y="44.1">Ethernet 100Mbit/s</text>
<text x="127.9" y="48.5">Ethernet 100Mbit/s</text>
<text x="60.9" y="76.1">канал1</text>
<text x="61.5" y="73.2">Ethernet 100Mbit/s</text>
<text x="67.1" y="76.1">RS485</text>
<text x="67.1" y="77.9">Магистр</text>
<text x="176.5" y="76.3">RS485</text>
<text x="182.3" y="76.2">Modbus RTU</text>
<text x="60.9" y="80.5">канал2</text>
<text x="67.1" y="80.5">RS485</text>
<text x="67.1" y="82.3">Modbus RTU</text>
<text x="89" y="82.8">com2</text>
<text x="60.9" y="84.8">канал3</text>
<text x="60.9" y="89.1">канал4</text>
<text x="67.1" y="84.8">RS485</text>
<text x="67.1" y="86.6">Modbus RTU</text>
<text x="67.1" y="89.1">RS485</text>
<text x="176.5" y="85.5">RS485</text>
<text x="182.3" y="85.3">Modbus RTU</text>
<text x="67.1" y="90.8">Modbus RTU</text>
<text x="59.9" y="97">AI / AO / DI / DO AO</text>
<text x="85.9" y="96.8">AO</text>
<text x="89.9" y="98.6">DIN 2F2C2R</text>
<text x="108.9" y="98.6">22М5/2Р/485-РВ/12УВ</text>
<text x="159.1" y="179.9">Изм.</text>
<text x="179.1" y="179.9">N док.</text>
<text x="195.8" y="179.9">Дата</text>
<text x="166" y="180">Кол.уч.</text>
<text x="172.5" y="180">Лист</text>
<text x="187.2" y="180">Подпись</text>
<text x="196.7" y="203.4">Копировал</text>
<text x="250.8" y="203.4">Формат A3</text>
</g>
<g font-size="1.8">
<text x="100.9" y="74.7">интерфейс</text>
<text x="108.8" y="74.7">RS485</text>
<text x="114.6" y="74.6">протокол Магистр</text>
</g>
</svg>
